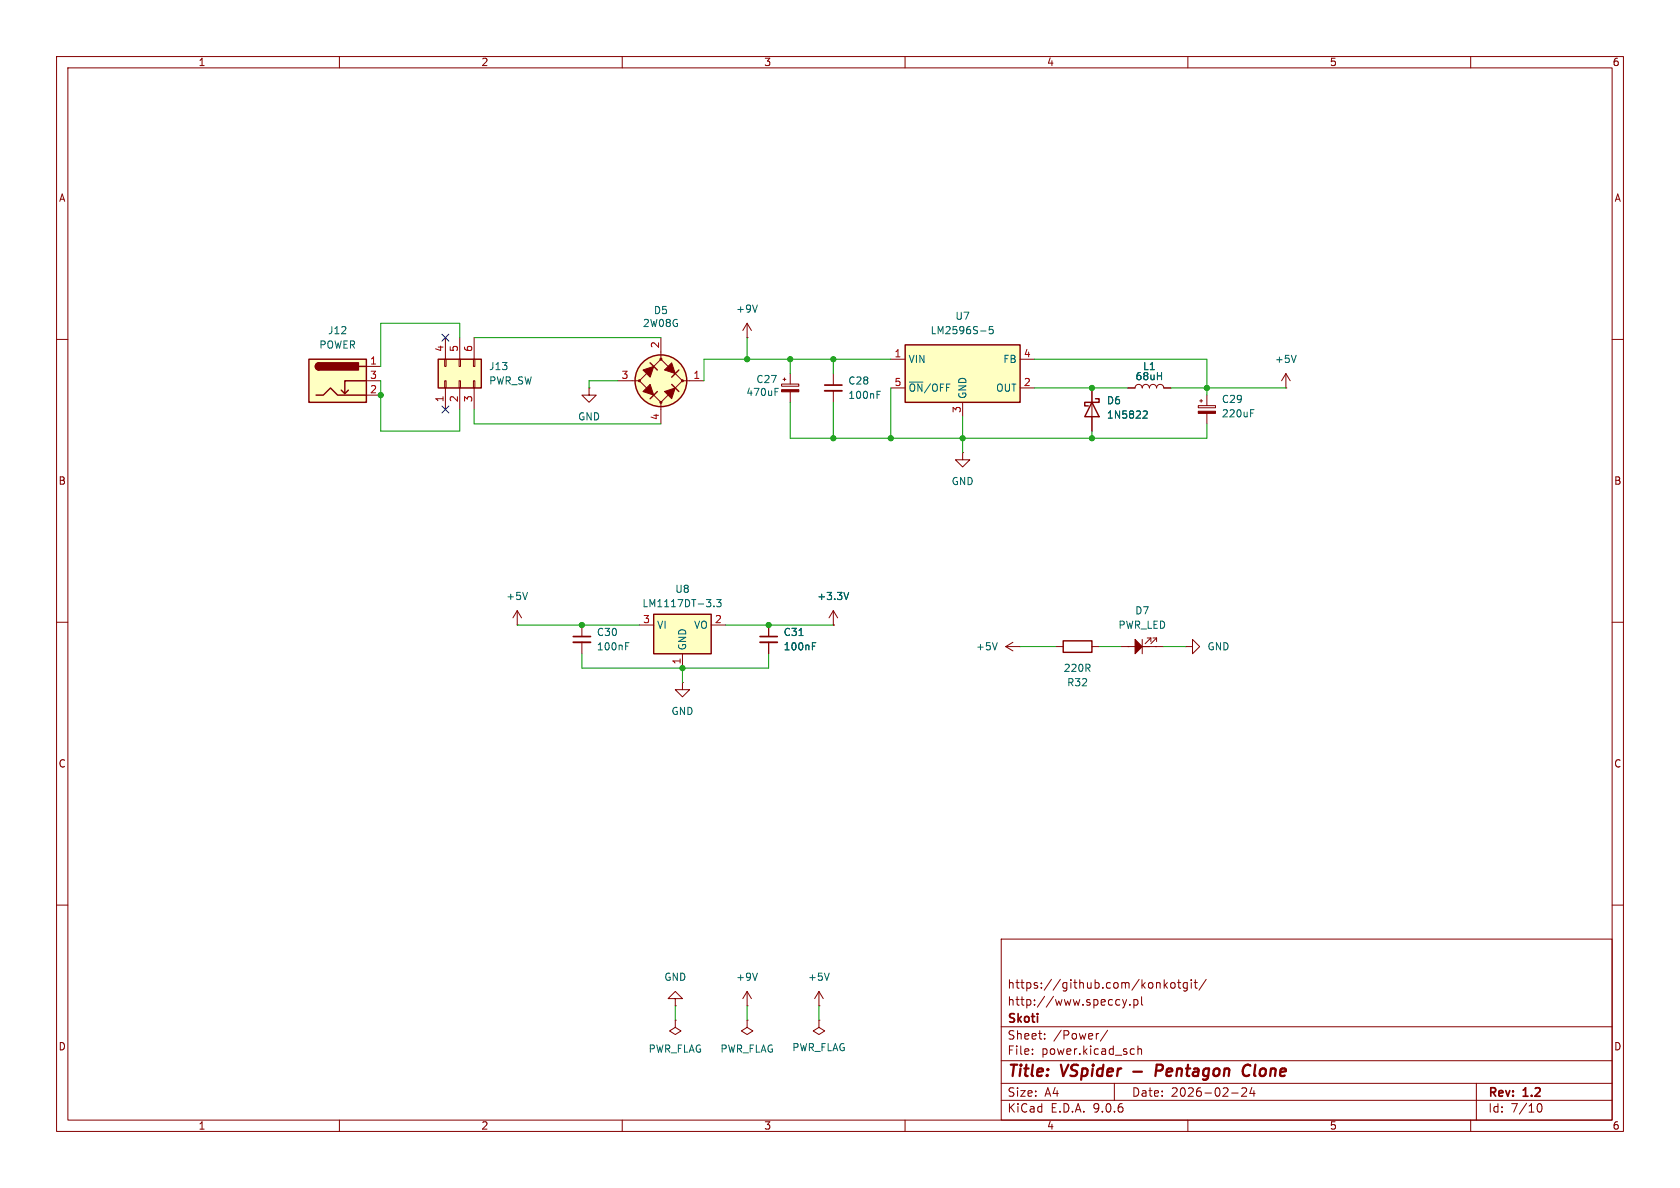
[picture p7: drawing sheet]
<svg xmlns="http://www.w3.org/2000/svg" width="297mm" height="210mm" viewBox="0 0 297 210" stroke-linecap="round" stroke-linejoin="round" font-family="sans-serif">
<g fill="none" stroke="#840000" stroke-width=".18">
<path d="M10 10h277v190h-277zM12 12h273v186h-273zM60 10v2M110 10v2M160 10v2M210 10v2M260 10v2M10 60h2M104.1 68.6v1.3h1.3l-1.3 1.2-1.2-1.2h1.2M104.1 68.6h.1M285 60h2M170.2 80v1.3h1.2l-1.2 1.3-1.3-1.3h1.3"/>
<path d="M170.2 80h.1M10 110h2M285 110h2M10 160h2M177 166h108v32h-108zM197.5 176.7l.5 .1M198 177.6l-.5 .1M198.5 176.7l.3 1M198.8 177.7l-.1 .4-.2 .1M199.2 176.7l-.4 1M199.7 177.6v.1M200.5 176.8l.4-.1 .3 .3v.4l-.2 .2h-.5"/>
<path d="M200.5 176.7v1.5M201.8 176.2v1.3l.2 .2M204.7 173.7l.3 .1 .1 .1v.8M205.8 173.2v1.5M206 174.1l.4 .6M206.4 173.7l-.6 .6M207.1 173.8l.4-.1 .2 .3v.4l-.2 .3-.4-.1-.1-.2v-.4zM208.2 173.7h.5M208.4 173.2v1.3l.3 .2M209.9 173.8l-.4-.1-.3 .3v.4l.1 .2h.6M209.9 173.7v1.2l-.3 .3-.4-.1M210.6 173.2v.1"/>
<path d="M210.6 173.7v1M211.1 173.7h.6M211.3 173.2v1.3l.4 .2M213.2 173.1l-1.2 2M285 160h2M60 198v2M110 198v2M160 198v2M177 194.5h108M177 191.5h108M177 187.5h108M177 181.5h108"/>
<path d="M182.5 186.3v.1M182.5 185.5v.1M184.7 183.6v.1M184.7 182.8v.1M194.2 182.7l-.2 .1M195.8 182.1l-1.3 2M197 191.5v3M200.1 185.4l.4 .1M200.5 186.3l-.4 .1M201.2 185.5l.2-.1 .3 .1 .1 .9M201.2 184.9v1.5M210 198v2"/>
<path d="M217.7 193.2h1.2M219.6 192.4l.5-.1 .2 .1 .1 .3-.9 1.1h.9M221.3 192.2l-.3 1.1h.9M221.7 192.8v1M260 198v2M261 191.5v6.5M271.7 195.7l.2-.5 .2-.1a.81 .81 0 0 1 .6 .6 .81 .81 0 0 1-.3 .8h-.4l-.3-.5"/>
</g>
<path d="M200.3 189.4h1.6M205.3 188.2h-.8l-.2 2M205.3 189.2l-.9 .1M221.1 188.4a.88 .88 0 0 0-1.1 0 .88 .88 0 0 0-.3 1 .69 .69 0 0 0 .3 .7 .69 .69 0 0 0 .8-.1" fill="none" stroke="#840000" stroke-width=".4"/>
<path d="M160 61h20.3v10.1h-20.3z" fill="#ffffc2"/>
<path d="M160 61h20.3v10.1h-20.3z" fill="none" stroke="#840000" stroke-width=".25"/>
<path d="M138.2 67.9h3v.4h-3zM138.4 67.1h.5M138.7 66.8v.5M139.7 66v1.9M139.7 69.3v1.8M157.5 63.5h2.5M157.5 68.6h2.5M170.2 71.1v2.6M180.3 63.5h2.6M180.3 68.6h2.6" fill="none" stroke="#840000" stroke-width=".18"/>
<path d="M173.4 58.5h.9M175.5 57.7h-.6v.6l.1-.1 .5 .1 .1 .2-.1 .4-.1 .1-.5-.1M137 69.3h.4M137 68.7h.6" fill="none" stroke="#006464" stroke-width=".18"/>
<path d="M138.2 68.9h3v.4h-3z" fill="#840000" stroke="#840000" stroke-width=".18"/>
<path d="M77.5 63.5h7.6v5.1h-7.6z" fill="#ffffc2"/>
<path d="M77.5 63.5h7.6v5.1h-7.6z" fill="none" stroke="#840000" stroke-width=".25"/>
<g fill="none" stroke="#840000" stroke-width=".18">
<path d="M78.7 59.7v3.8M81.3 59.7v3.8M83.8 59.7v3.8M132.1 59.7h.1M132.1 57.2l-.8 1.2M132.1 57.2l.7 1.2M132.1 57.2v2.5M78.6 67.3h.3v1.3h-.3zM78.6 63.5h.3v1.3h-.3zM78.7 68.6v3.8M81.2 67.3h.2v1.3h-.2zM81.2 63.5h.2v1.3h-.2z"/>
<path d="M81.3 68.6v3.8M83.7 67.3h.2v1.3h-.2zM83.7 63.5h.2v1.3h-.2zM83.8 68.6v3.8M147.3 110.5h.1M147.3 108l-.7 1.2M147.3 108l.8 1.2M147.3 108v2.5"/>
</g>
<path d="M133.9 53.9l-.4 1.3M150 104.7l-.4 1.3" fill="none" stroke="#006464" stroke-width=".18"/>
<path d="M54.6 63.5h10.2v7.6h-10.2z" fill="#ffffc2"/>
<g fill="none" stroke="#840000" stroke-width=".25">
<path d="M54.6 63.5h10.2v7.6h-10.2zM55.9 69.9h1.2l1.3-1.3 1.3 1.3h5.1M56.4 64.1a.64 .64 0 0 0-.6 .7 .64 .64 0 0 0 .6 .6M61.6 69l-.6 .6M63.5 64.8h1.3M64.8 67.3h-3.8v2.3l-.7-.6M114.9 64.1l1.3 1.3M116.2 69.2l-1.3 1.3M118.7 67.9l1.3 1.3M120 65.4l-1.3 1.3"/>
<circle cx="116.8" cy="67.3" r="4.6"/>
</g>
<g fill="#840000" stroke="#840000" stroke-width=".25">
<path d="M55.9 64.3l.5-.2v1.3a.63 .63 0 0 1-.6-.4 .63 .63 0 0 1 .1-.7z"/>
<path d="M56.4 64.1h7v1.3h-7z"/>
</g>
<g fill="none" stroke="#840000" stroke-width=".18">
<path d="M116.8 59.7v3.8M64.8 64.8h2.5M64.8 67.3h2.5M64.8 69.9h2.5M109.2 67.3h3.8M113 67.3l3.8-3.8 3.8 3.8-3.8 3.8zM116.8 71.1v3.8M120.6 67.3h3.9M147.3 66v2.1M147.3 69.1v2M91.4 110.5h.1M91.4 108l-.7 1.2"/>
<path d="M91.4 108l.8 1.2M91.4 108v2.5M102.9 110.5v2M102.9 113.5v2.1M135.9 110.5v2M135.9 113.5v2.1M120.6 120.7v1.2h1.3l-1.3 1.3-1.2-1.3h1.2M120.6 120.7h.1"/>
</g>
<path d="M145.8 68.1h3M101.3 112.5h3.1M134.4 112.5h3" fill="none" stroke="#840000" stroke-width=".3"/>
<path d="M145.8 69.1h3M101.3 113.5h3.1M134.4 113.5h3" fill="none" stroke="#840000" stroke-width=".33"/>
<path d="M155.1 69.8h.4M155.1 69.2h.6M93.3 104.7l-.5 1.3M110.6 114.2h.4M110.6 113.6h.6M141.3 112.3h.7M143.6 114.2h.4M143.6 113.6h.6" fill="none" stroke="#006464" stroke-width=".18"/>
<circle cx="116.8" cy="67.3" r="4.6" fill="#ffffc2" stroke="#ffffc2" stroke-width=".18"/>
<g fill="#840000" stroke="#840000" stroke-width=".18">
<path d="M113.7 65.4l1.9-.6-.7 1.9z"/>
<path d="M117.5 65.4l1.2-1.3 .7 1.9z"/>
<path d="M117.5 69.2l1.9-.6-.7 1.9z"/>
<path d="M114.9 67.9l.7 2-1.9-.7z"/>
<circle cx="116.8" cy="63.5" r=".18"/>
<circle cx="120.6" cy="67.3" r=".18"/>
<circle cx="113" cy="67.3" r=".18"/>
<circle cx="116.8" cy="71.1" r=".18"/>
</g>
<path d="M115.6 108.6h10.1v7h-10.1z" fill="#ffffc2"/>
<path d="M193 71.1l1.3 2.6h-2.5zM193.7 70.5h.6v.6h-2.5v.7h.6M115.6 108.6h10.1v7h-10.1zM188 113.3h5v2h-5z" fill="none" stroke="#840000" stroke-width=".25"/>
<g fill="none" stroke="#840000" stroke-width=".18">
<path d="M193 68.6v7.6M199.4 68.6h1.3a.64 .64 0 0 1 .6-.7 .64 .64 0 0 1 .6 .7 .64 .64 0 0 1 .7-.7 .64 .64 0 0 1 .6 .7 .64 .64 0 0 1 .6-.7 .64 .64 0 0 1 .7 .7 .64 .64 0 0 1 .6-.7 .64 .64 0 0 1 .6 .7h1.3M211.8 71.7h3.1v.4h-3.1zM212.1 70.9h.5M212.3 70.6v.5M213.4 69.9v1.8M213.4 73.1v1.8M227.3 68.6h.1M227.3 66l-.7 1.3M227.3 66l.8 1.3M227.3 66v2.6M113 110.5h2.6"/>
<path d="M120.6 115.6v2.5M125.7 110.5h2.6M135.9 110.5v2M135.9 113.5v2.1M147.3 110.5h.1M177.8 114.3l1.3 .8M177.8 114.3h2.5M179.1 113.5l-1.3 .8M180.3 114.3h.1M186.7 114.3h1.3M193 114.3h1.3M198.1 114.3h2.6"/>
<path d="M201.9 113v2.6M202.8 112.8h.7M203.2 114.3h2.5M203.5 112.8l-1.1 1M203.5 112.8v.6M203.8 112.8h.7M204.5 112.8l-1 1M204.5 112.8v.6M209.5 114.3h1.3v-1.3l1.3 1.3-1.3 1.3v-1.3M209.5 114.3h.1M119.4 176.5h1.2l-1.2-1.2-1.3 1.2h1.3v1.3M119.4 177.8h.1"/>
<path d="M132.1 177.8h.1M132.1 175.3l-.8 1.2M132.1 175.3l.7 1.2M132.1 175.3v2.5M144.8 177.8h.1M144.8 175.3l-.8 1.2M144.8 175.3l.7 1.2M144.8 175.3v2.5M119.4 180.3v1.3l1 .6-1 .7-1-.7 1-.6M119.4 180.3h.1M132.1 180.3v1.3l1 .6-1 .7-1-.7 1-.6M132.1 180.3h.1"/>
<path d="M144.8 180.3v1.3l1 .6-1 .7-1-.7 1-.6M144.8 180.3h.1"/>
</g>
<g fill="none" stroke="#006464" stroke-width=".18">
<path d="M202.3 72.7h.4l.1 .3-.8 .9h.8M221.1 73h.4M221.1 72.4h.6M229.1 62.8l-.4 1.3M126.2 107.1v.2M126.7 106h.8l-.4 .5 .3 .1v.5l-.2 .2-.5-.2M141.3 112.3h.7M143.6 114.2h.4M143.6 113.6h.6M150 104.7l-.4 1.3M176.3 113.6l-.4 1.3M133.9 172l-.4 1.3"/>
<path d="M146.6 172l-.4 1.3"/>
</g>
<g fill="#840000" stroke="#840000" stroke-width=".18">
<path d="M211.8 72.7h3.1v.4h-3.1z"/>
<path d="M200.7 113l1.2 1.3h1.3h-1.3l-1.2 1.3z"/>
</g>
<g fill="none" stroke="#009600" stroke-width=".18">
<path d="M81.3 59.7v-2.5h-14v7.6M83.8 59.7h33M132.1 59.7v3.8M67.3 67.3v8.9h14v-3.8M83.8 72.4v2.5h33M109.2 67.3h-5.1v1.3M139.7 63.5v2.5M139.7 71.1v6.4h73.7v-2.6M147.3 63.5v2.5M147.3 71.1v6.4M157.5 63.5h-33v3.8M157.5 68.6v8.9"/>
<path d="M170.2 73.7v6.3M182.9 63.5h30.5v6.4M182.9 68.6h16.5M193 76.2v1.3M207 68.6h20.3M91.4 110.5h21.6M102.9 115.6v2.5h33v-2.5M120.6 118.1v2.6M128.3 110.5h19M180.3 114.3h6.4M194.3 114.3h3.8M205.7 114.3h3.8"/>
<path d="M119.4 177.8v2.5M132.1 177.8v2.5M144.8 177.8v2.5"/>
</g>
<path d="M78.1 59.1l1.2 1.2M79.3 59.1l-1.2 1.2M78.1 71.8l1.2 1.2M79.3 71.8l-1.2 1.2" fill="none" stroke="#000084" stroke-width=".18"/>
<g fill="#009600" stroke="#009600" stroke-width=".18">
<circle cx="139.7" cy="63.5" r=".46"/>
<circle cx="132.1" cy="63.5" r=".46"/>
<circle cx="157.5" cy="77.5" r=".46"/>
<circle cx="147.3" cy="77.5" r=".46"/>
<circle cx="147.3" cy="63.5" r=".46"/>
<circle cx="170.2" cy="77.5" r=".46"/>
<circle cx="135.9" cy="110.5" r=".46"/>
<circle cx="67.3" cy="69.9" r=".46"/>
<circle cx="102.9" cy="110.5" r=".46"/>
<circle cx="120.6" cy="118.1" r=".46"/>
<circle cx="213.4" cy="68.6" r=".46"/>
<circle cx="193" cy="68.6" r=".46"/>
<circle cx="193" cy="77.5" r=".46"/>
</g>
<g font-size="2.8" fill="#840000">
<text x="178" y="190.9">Title:</text>
<text x="187.7" y="190.9">VSpider</text>
<text x="205.9" y="190.9">Pentagon</text>
<text x="222.2" y="190.9">Clone</text>
</g>
<g font-size="2.1" fill="#840000">
<text x="178" y="178">http://www.speccy.pl</text>
<text x="178" y="175">https://github.com/konkotgit/</text>
<text x="178" y="184">Sheet:</text>
<text x="178" y="181.2">Skoti</text>
<text x="186.2" y="184">/Power/</text>
<text x="178" y="186.7">File:</text>
<text x="184.1" y="186.7">power.kicad_sch</text>
<text x="178" y="196.9">KiCad</text>
<text x="178" y="194.1">Size:</text>
<text x="184.7" y="194.1">A4</text>
<text x="185.7" y="196.9">E.D.A.</text>
<text x="193.3" y="196.9">9.0.6</text>
<text x="200" y="194.1">Date:</text>
<text x="207" y="194.1">2026-02-24</text>
<text x="263" y="194.3">Rev:</text>
<text x="263" y="196.9">Id:</text>
<text x="267.1" y="196.9">7/10</text>
<text x="269.4" y="194.3">1.2</text>
</g>
<g font-size="1.8" fill="#840000">
<text x="35" y="11.9">1</text>
<text x="85" y="11.9">2</text>
<text x="135" y="11.9">3</text>
<text x="185" y="11.9">4</text>
<text x="235" y="11.9">5</text>
<text x="285" y="11.9">6</text>
<text x="10.3" y="35.9">A</text>
<text x="285.3" y="35.9">A</text>
<text x="10.3" y="85.9">B</text>
<text x="285.3" y="85.9">B</text>
<text x="10.3" y="135.9">C</text>
<text x="285.3" y="135.9">C</text>
<text x="10.3" y="185.9">D</text>
<text x="285.3" y="185.9">D</text>
<text x="35" y="199.9">1</text>
<text x="85" y="199.9">2</text>
<text x="135" y="199.9">3</text>
<text x="185" y="199.9">4</text>
<text x="235" y="199.9">5</text>
<text x="285" y="199.9">6</text>
</g>
<g font-size="1.8" fill="#006464">
<text x="57.9" y="59.3">J12</text>
<text x="113.6" y="58">2W08G</text>
<text x="115.5" y="55.7">D5</text>
<text x="130" y="55.5">+9V</text>
<text x="164.4" y="59.3">LM2596S-5</text>
<text x="168.8" y="56.7">U7</text>
<text x="56.4" y="61.8">POWER</text>
<text x="86.4" y="65.6">J13</text>
<text x="160.5" y="64.4">VIN</text>
<text x="177.3" y="64.4">FB</text>
<text x="202" y="65.6">L1</text>
<text x="225.3" y="64.4">+5V</text>
<text x="86.4" y="68.2">PWR_SW</text>
<text x="131.8" y="70.2">470uF</text>
<text x="133.6" y="67.9">C27</text>
<text x="149.9" y="70.7">100nF</text>
<text x="149.9" y="68.2">C28</text>
<text x="160.5" y="69.4">~{ON}/OFF</text>
<text x="171" y="70.6" transform="rotate(-90 171 70.6)">GND</text>
<text x="176" y="69.4">OUT</text>
<text x="195.6" y="71.7">D6</text>
<text x="200.6" y="67.4">68uH</text>
<text x="215.9" y="71.4">C29</text>
<text x="102.1" y="74.5">GND</text>
<text x="195.6" y="74.2">1N5822</text>
<text x="215.9" y="74">220uF</text>
<text x="168.1" y="86">GND</text>
<text x="89.4" y="106.3">+5V</text>
<text x="113.5" y="107.5">LM1117DT-3.3</text>
<text x="119.3" y="105">U8</text>
<text x="144.4" y="106.3">+3.3V</text>
<text x="105.4" y="112.6">C30</text>
<text x="116.1" y="111.4">VI</text>
<text x="122.6" y="111.4">VO</text>
<text x="138.4" y="112.6">C31</text>
<text x="197.6" y="111.4">PWR_LED</text>
<text x="200.6" y="108.8">D7</text>
<text x="105.4" y="115.2">100nF</text>
<text x="121.5" y="115.1" transform="rotate(-90 121.5 115.1)">GND</text>
<text x="138.4" y="115.2">100nF</text>
<text x="172.4" y="115.2">+5V</text>
<text x="187.9" y="119">220R</text>
<text x="213.4" y="115.2">GND</text>
<text x="188.6" y="121.5">R32</text>
<text x="118.6" y="126.6">GND</text>
<text x="117.3" y="173.6">GND</text>
<text x="130" y="173.6">+9V</text>
<text x="142.7" y="173.6">+5V</text>
<text x="114.6" y="186.3">PWR_FLAG</text>
<text x="127.3" y="186.3">PWR_FLAG</text>
<text x="140" y="186">PWR_FLAG</text>
</g>
<g font-size="1.8" fill="#a90000">
<text x="65.3" y="64.5">1</text>
<text x="78.5" y="62.3" transform="rotate(-90 78.5 62.3)">4</text>
<text x="81" y="62.3" transform="rotate(-90 81 62.3)">5</text>
<text x="83.6" y="62.3" transform="rotate(-90 83.6 62.3)">6</text>
<text x="116.6" y="61.7" transform="rotate(-90 116.6 61.7)">2</text>
<text x="158" y="63.2">1</text>
<text x="180.9" y="63.2">4</text>
<text x="65.3" y="67.1">3</text>
<text x="65.3" y="69.6">2</text>
<text x="78.5" y="71.2" transform="rotate(-90 78.5 71.2)">1</text>
<text x="81" y="71.2" transform="rotate(-90 81 71.2)">2</text>
<text x="83.6" y="71.2" transform="rotate(-90 83.6 71.2)">3</text>
<text x="109.8" y="67.1">3</text>
<text x="122.5" y="67.1">1</text>
<text x="158" y="68.3">5</text>
<text x="180.9" y="68.3">2</text>
<text x="116.6" y="74.4" transform="rotate(-90 116.6 74.4)">4</text>
<text x="169.9" y="73.1" transform="rotate(-90 169.9 73.1)">3</text>
<text x="113.6" y="110.2">3</text>
<text x="126.3" y="110.2">2</text>
<text x="120.4" y="117.5" transform="rotate(-90 120.4 117.5)">1</text>
</g>
</svg>
